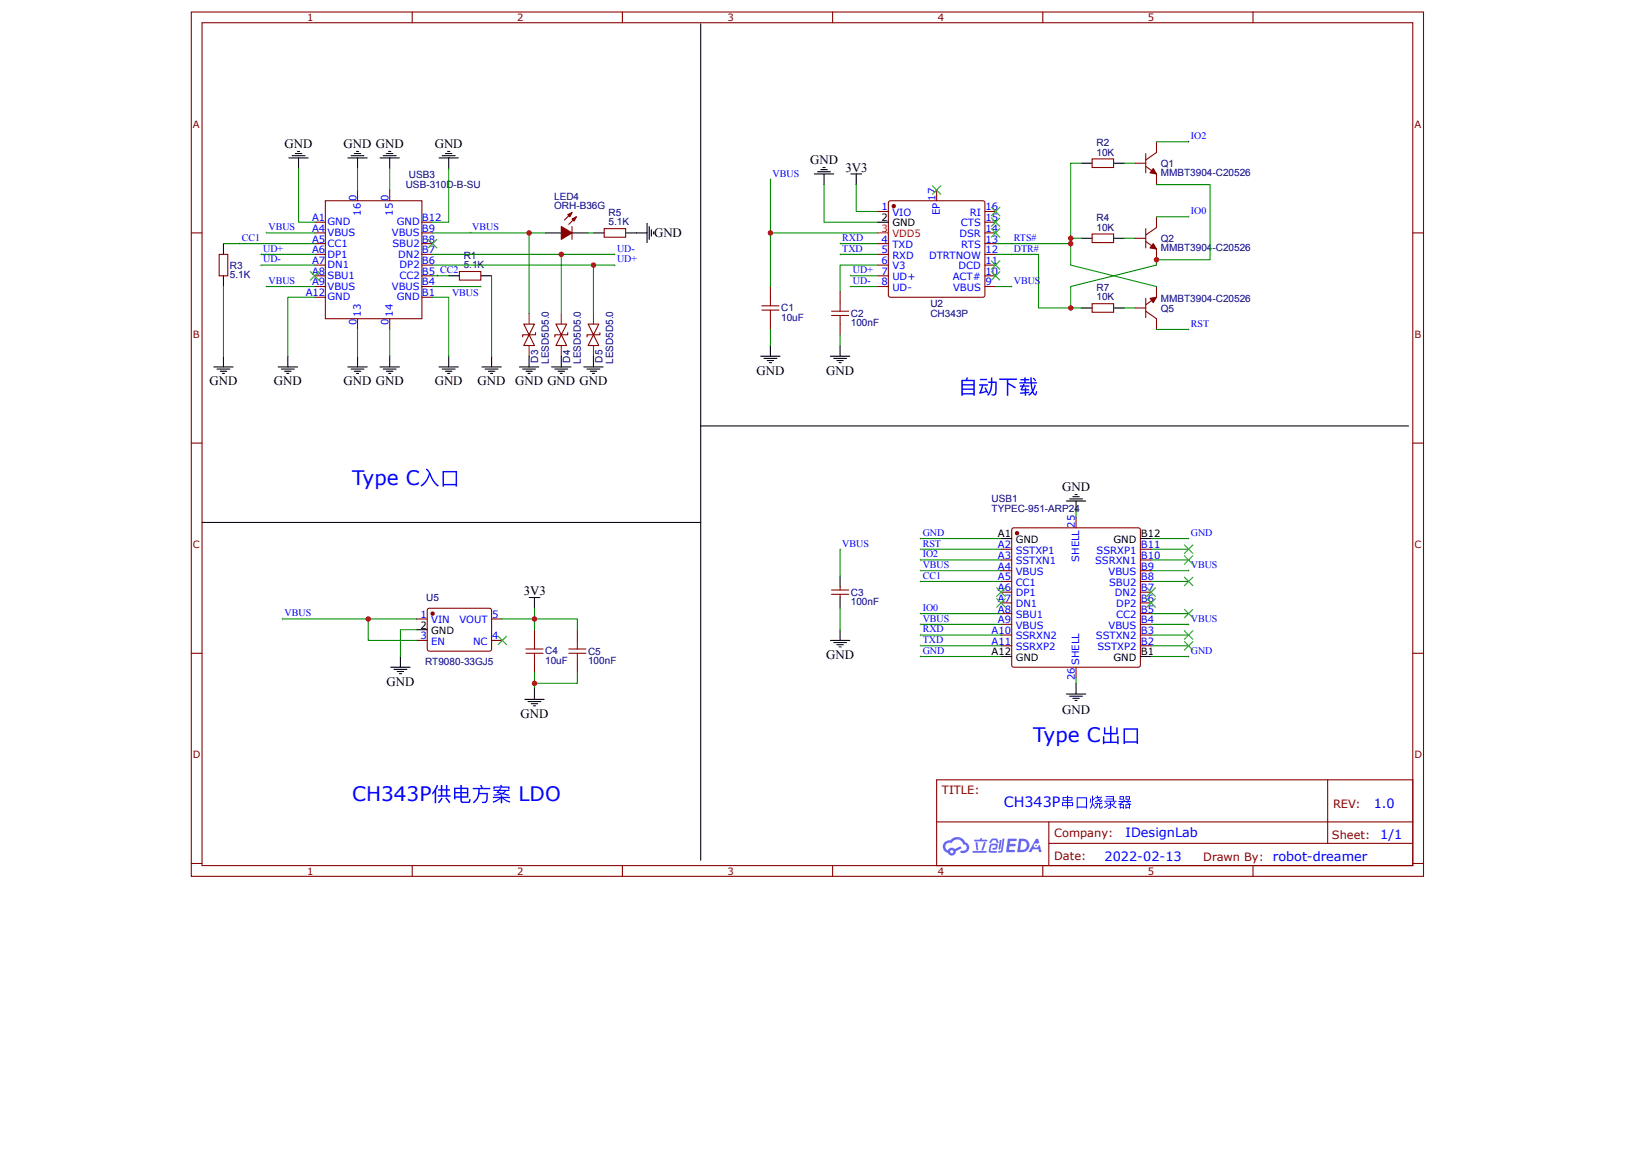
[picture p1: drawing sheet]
<svg xmlns="http://www.w3.org/2000/svg" width="297mm" height="210mm" viewBox="0 0 297 210" stroke-linecap="round" stroke-linejoin="round" font-family="sans-serif">
<g fill="none" stroke="#800" stroke-width=".2">
<path d="M34.9 2.2h224.7v157.6h-224.7zM36.8 4.1h220.8v153.7h-220.8zM75.2 2.2v1.9M113.5 2.2v1.9M151.8 2.2v1.9M190.1 2.2v1.9M228.5 2.2v1.9M34.9 42.5h1.9M257.6 42.5h2M34.9 80.8h1.9M257.6 80.8h2M34.9 119.1h1.9"/>
<path d="M257.6 119.1h2M34.9 157.5h1.9M75.2 157.8v2M113.5 157.8v2M151.8 157.8v2M170.8 142.2h86.8v15.6h-86.8zM170.8 149.9h86.7M190.1 157.8v2M191.2 153.8h66.3M191.2 149.9v7.8M228.5 157.8v2M242.1 142.2v11.6"/>
<path d="M257.6 157.5h2"/>
</g>
<g fill="#58f">
<path d="M183.8 152.9l1.5 .1 .1 .1-.2 .3h-1l-.1 .5h.9l.2 .2-.2 .2h-.9l-.1 .7h.9h.1v.3l-1.6 .1z"/>
<path d="M188.9 153h.4l.2 .7-.4 .2a.41 .41 0 0 0-.6 .1 .41 .41 0 0 0 .3 .6 .41 .41 0 0 0 .5-.4l.3-.1 .3 1.3h-.4l-.2-.5h-1l-.3 .5h-.5z"/>
<path d="M182.3 153.2h.4l-.3 1.6-.2 .1-.1-.1z"/>
<path d="M182.8 152.9h.4l-.3 2.2a.49 .49 0 0 1-.4 .4 .49 .49 0 0 1-.5-.2l.5-.2z"/>
<path d="M180.8 153l.3-.1h.7l.3 .8h-.4l-.2-.5-.5 .1a.45 .45 0 0 1-.6 .4v-.1z"/>
<path d="M180.6 153.9l1-.1a.6 .6 0 0 1 .3 .6 .6 .6 0 0 1-.5 .5h-.4l-.1-.1 .6-.2 .1-.4h-.8l-.2 1h1.1l.1 .2-.2 .1h-1l-.2-.1-.1-.3z"/>
<path d="M177.3 155.2h2.5l.1 .1-.1 .2h-2.4z"/>
<path d="M179.4 153.5l.4 .1a2.24 2.24 0 0 1-.7 1.5l-.1-.1z"/>
<path d="M177.9 153.6h.3l.2 1.3-.2 .2-.2-.1z"/>
<path d="M177.6 153.1h1.1l.1-.2 .3-.1-.1 .3h.9l.2 .2-.2 .1h-2.2z"/>
<path d="M185.8 152.9l-.3 2.5h.8a1.26 1.26 0 0 0 1.4-1.3 1.26 1.26 0 0 0-1.5-1.2zM186.2 153.4a.85 .85 0 0 1 1 .9 .85 .85 0 0 1-1.2 .7z"/>
<path d="M172.3 153.6a1.15 1.15 0 0 0 .5 1.9 .76 .76 0 0 0 .9 .5 .76 .76 0 0 0 .6-.8l1.1-.5-.3-.4-1 .5a.78 .78 0 0 0-1.3 .3 .74 .74 0 0 1-.3-1.1 .74 .74 0 0 1 1-.2 1.12 1.12 0 0 1 1.2-.7 1.12 1.12 0 0 1 1 .9 .6 .6 0 0 1 .5 .7 .6 .6 0 0 1-.8 .4l-.3 .2a1.01 1.01 0 0 0 1.5-.3 1.01 1.01 0 0 0-.6-1.4 1.66 1.66 0 0 0-2.8-.4l-.4 .1zM173.3 155.3a.29 .29 0 0 1 .5 0 .29 .29 0 0 1-.5 0z"/>
<circle cx="188.9" cy="154.2" r=".16"/>
</g>
<path d="M162.1 36.7l.3-.1h16.8l.3 .1 .1 .3v16.8l-.1 .3-.3 .1h-16.8l-.3-.1-.1-.3v-16.8z" fill="none" stroke="#800" stroke-width=".2"/>
<circle cx="163" cy="37.6" r=".29" fill="#800"/>
<g fill="none" stroke="#800" stroke-width=".2">
<path d="M160 38.6h2M170.8 34.7v1.9M179.6 38.6h1.9M140.5 52.3v1.9M140.5 58.1v2M160 44.4h2M160 46.4h2M160 48.3h2M160 50.3h2M160 52.3h2M179.6 44.4h1.9M179.6 46.4h1.9"/>
<path d="M179.6 48.3h1.9M179.6 50.3h1.9M179.6 52.3h1.9M179.6 42.5h1.9M179.6 40.5h1.9M207 56.2h1.9M208.9 56.7l2 1.4v2M208.9 54.4v3.5M210.9 52.3v1.9l-2 1.4"/>
<circle cx="163" cy="37.6" r=".29"/>
</g>
<path d="M160 40.5h2" fill="none" stroke="#000" stroke-width=".2"/>
<path d="M160 42.5h2" fill="none" stroke="#f00" stroke-width=".2"/>
<path d="M138.9 56.6h3.1M138.9 55.8h3.1M140.5 54.2v1.6M140.5 56.6v1.5" fill="none" stroke="#a00000" stroke-width=".2"/>
<path d="M209.7 54.4l1.2-.2-.6 1z" fill="#800"/>
<path d="M210.9 39.5v2l-2 1.4M207 43.5h1.9M208.9 44l2 1.4v2M208.9 41.7v3.5M209.7 54.4l1.2-.2-.6 1z" fill="none" stroke="#800" stroke-width=".2"/>
<path d="M210.3 44.4l.6 1-1.2-.2z" fill="#800"/>
<path d="M207 29.8h1.9M208.9 30.4l2 1.3v2M208.9 28v3.5M210.9 25.9v1.9l-2 1.4M210.3 44.4l.6 1-1.2-.2z" fill="none" stroke="#800" stroke-width=".2"/>
<path d="M210.3 30.7l.6 1-1.2-.2z" fill="#800"/>
<path d="M199.1 29h4v1.5h-4zM210.3 30.7l.6 1-1.2-.2zM153.2 53.2v2M153.2 59.1v2M199.1 55.4h4v1.5h-4zM199.1 42.7h4v1.5h-4zM184.6 96.4l.3-.2h22.7l.2 .2 .1 .2v24.7l-.1 .3-.2 .1h-22.7l-.3-.1-.1-.3v-24.7zM196.2 94.3v1.9M196.2 121.7v1.9" fill="none" stroke="#800" stroke-width=".2"/>
<g fill="none" stroke="#000" stroke-width=".2">
<path d="M148.5 31.7h3.5M149.1 31.3h2.3M149.7 30.9h1.1M150.1 30.5h.4M150.3 31.7v2M155.1 31.7h2M156.1 31.7v2M197.2 29.8h1.9M203.1 29.8h1.9M197.2 56.2h1.9M197.2 43.5h1.9M203.1 56.2h1.9"/>
<path d="M203.1 43.5h1.9M138.7 65h3.5M139.3 65.4h2.4M139.9 65.7h1.2M140.3 66.1h.4M140.5 63v2M151.4 65h3.5M152 65.4h2.4M152.6 65.7h1.2M153 66.1h.4M153.2 63v2"/>
</g>
<g fill="none" stroke="#080" stroke-width=".2">
<path d="M140.5 32.7v9.8h19.5M150.3 33.7v6.8h9.7M156.1 33.7v4.9h3.9M197.2 29.8h-2v13.7h2M205 29.8h2M210.9 33.7h9.8v13.7h-9.8v.9l-15.7 4v3.9M210.9 25.9h5.8M140.5 42.5v9.8M153.2 44.4h6.8M153.2 46.4h6.8M155.1 50.3h4.9M155.1 52.3h4.9"/>
<path d="M160 48.3h-6.8v4.9M181.5 46.4h7.9v9.8h7.8M181.5 44.4h13.7M195.2 43.5v4.8l15.7 4M205 56.2h2M205 43.5h2M140.5 60.1v2.9M153.2 61.1v1.9"/>
</g>
<g fill="#000">
<path d="M140.5 32.5v.4zM140.3 32.7h.4z"/>
<path d="M216.7 39.3v.4zM216.5 39.5h.4z"/>
<path d="M216.7 25.7v.3zM216.5 25.9h.4z"/>
<path d="M153.2 44.2v.4zM153 44.4h.4z"/>
<path d="M153.2 46.2v.4zM153 46.4h.4z"/>
<path d="M155.1 50.1v.4zM154.9 50.3h.4z"/>
<path d="M155.1 52.1v.3zM154.9 52.3h.4z"/>
<path d="M184.5 52.1v.3zM184.3 52.3h.4z"/>
<path d="M184.5 44.2v.4zM184.3 44.4h.4z"/>
<path d="M184.5 46.2v.4zM184.3 46.4h.4z"/>
<path d="M216.7 59.9v.4zM216.5 60.1h.4z"/>
</g>
<path d="M151.6 56.7h3.2M151.6 57.5h3.2M153.2 55.2v1.5M153.2 57.5v1.6" fill="none" stroke="#a00000" stroke-width=".2"/>
<circle cx="185.5" cy="97.2" r=".29" fill="#800"/>
<g fill="none" stroke="#800" stroke-width=".2">
<path d="M40 46.4h1.5v3.9h-1.5zM83.8 49.5h3.9v1.6h-3.9zM110.2 41.7h3.9v1.6h-3.9zM182.5 100.2h2M182.5 102.1h2M182.5 104.1h2M182.5 106h2M182.5 108h2M182.5 109.9h2M182.5 111.9h2M182.5 113.8h2M182.5 115.8h2"/>
<path d="M182.5 117.8h2M207.9 100.2h2M207.9 102.1h2M207.9 104.1h2M207.9 106h2M207.9 108h2M207.9 109.9h2M207.9 111.9h2M207.9 113.8h2M207.9 115.8h2M207.9 117.8h2"/>
<circle cx="185.5" cy="97.2" r=".29"/>
</g>
<path d="M40.7 44.4v2M40.7 50.3v2M81.8 50.3h2M87.7 50.3h1.9M99.4 42.5h2.9M104.3 42.5h2.9M108.2 42.5h2M114.1 42.5h1.9M182.5 98.2h2M207.9 98.2h2M182.5 119.7h2M207.9 119.7h2" fill="none" stroke="#000" stroke-width=".2"/>
<path d="M102.3 41.3l2 1.2-2 1.1z" fill="#800"/>
<path d="M104.3 38.8l-1.4 1.3M105.1 39.5l-1.4 1.4M102.3 41.3l2 1.2-2 1.1z" fill="none" stroke="#800" stroke-width=".2"/>
<path d="M104.3 39.9l.8-.4-.4 .8z" fill="#800"/>
<path d="M104.3 39.9l.8-.4-.4 .8z" fill="none" stroke="#800" stroke-width=".2"/>
<path d="M103.5 39.1l.8-.3-.4 .7z" fill="#800"/>
<g fill="none" stroke="#800" stroke-width=".2">
<path d="M59.3 36.6h17.6v21.5h-17.6zM65.2 34.7v1.9M71.1 34.7v1.9M103.5 39.1l.8-.3-.4 .7zM57.4 40.5h1.9M57.4 42.5h1.9M57.4 44.4h1.9M57.4 46.4h1.9M57.4 48.3h1.9M57.4 50.3h1.9M57.4 52.3h1.9M57.4 54.2h1.9"/>
<path d="M65.2 58.1v2M71.1 58.1v2M76.9 40.5h2M76.9 42.5h2M76.9 44.4h2M76.9 46.4h2M76.9 48.3h2M76.9 50.3h2M76.9 52.3h2M76.9 54.2h2M95.5 59.1h2l-1 2zM101.4 59.1h1.9l-1 2z"/>
<path d="M104.3 41.3v2.3M107.2 59.1h2l-1 2zM96.5 61.1l1 1.9h-2zM97.7 60.7v.4h-2.4v.3M102.3 61.1l1 1.9h-1.9zM103.5 60.7v.4h-2.3v.3M108.2 61.1l1 1.9h-2zM109.4 60.7v.4h-2.4v.3M78 111l.3-.1 11.2 .1 .1 .3v7.3l-.4 .1h-11.1l-.2-.4v-7zM151.6 108.4h3.2M151.6 107.6h3.2M153.2 107v.6"/>
<path d="M153.2 108.4v.6"/>
</g>
<g fill="none" stroke="#000" stroke-width=".2">
<path d="M127.8 4.3v152.6M52.7 28.8h3.5M53.3 28.4h2.3M53.9 28h1.1M54.2 27.6h.4M54.4 28.8v1.9M63.4 28.8h3.6M64 28.4h2.4M64.6 28h1.2M65 27.6h.4M65.2 28.8v1.9M69.3 28.8h3.5"/>
<path d="M69.9 28.4h2.3M70.5 28h1.1M70.9 27.6h.4M71.1 28.8v1.9M80.1 28.8h3.5M80.6 28.4h2.4M81.2 28h1.2M81.6 27.6h.4M81.8 28.8v1.9M116 42.5h2M118 40.7v3.5M118.4 41.3v2.3"/>
<path d="M118.8 41.9v1.2M119.2 42.3v.4M39 66.9h3.5M39.6 67.3h2.3M40.2 67.7h1.1M40.6 68.1h.3M40.7 65v1.9M50.7 66.9h3.5M51.3 67.3h2.4M51.9 67.7h1.2M52.3 68.1h.4M52.5 65v1.9"/>
<path d="M63.4 66.9h3.6M64 67.3h2.4M64.6 67.7h1.2M65 68.1h.4M65.2 65v1.9M69.3 66.9h3.5M69.9 67.3h2.3M70.5 67.7h1.1M70.9 68.1h.4M71.1 65v1.9M80.1 66.9h3.5M80.6 67.3h2.4"/>
<path d="M81.2 67.7h1.2M81.6 68.1h.4M81.8 65v1.9M87.9 66.9h3.5M88.5 67.3h2.3M89 67.7h1.2M89.4 68.1h.4M89.6 65v1.9M94.7 66.9h3.5M95.3 67.3h2.4M95.9 67.7h1.2M96.3 68.1h.4"/>
<path d="M96.5 65v1.9M100.6 66.9h3.5M101.2 67.3h2.3M101.8 67.7h1.1M102.2 68.1h.3M102.3 65v1.9M106.5 66.9h3.5M107 67.3h2.4M107.6 67.7h1.2M108 68.1h.4M108.2 65v1.9M127.8 77.7h129"/>
<path d="M194.4 91.4h3.6M195 91h2.4M195.6 90.6h1.2M196 90.2h.4M196.2 91.4v1.9M151.4 116.8h3.5M152 117.2h2.4M152.6 117.6h1.2M153 118h.4M153.2 105v2M153.2 109v1.9M153.2 114.8v2"/>
<path d="M194.4 126.6h3.6M195 127h2.4M195.6 127.3h1.2M196 127.7h.4M196.2 124.6v2"/>
</g>
<g fill="none" stroke="#080" stroke-width=".2">
<path d="M54.4 30.7v9.8h3M65.2 30.7v4M71.1 30.7v4M81.8 30.7v9.8h-2.9M210.9 39.5h5.8M40.7 44.4h16.7M40.7 52.3v12.7M47.6 46.4h9.8M47.6 48.3h9.8M48.6 42.5h8.8M48.6 52.3h8.8M57.4 54.2h-4.9v10.8"/>
<path d="M78.9 54.2h2.9v10.8M78.9 48.3h33.2M78.9 50.3h2.9M78.9 46.4h33.2M78.9 42.5h20.5M78.9 52.3h8.8M89.6 50.3v14.7M96.5 42.5v14.6M102.3 46.4v10.7M107.2 42.5h1M108.2 48.3v8.8M181.5 52.3h3"/>
<path d="M65.2 60.1v4.9M71.1 60.1v4.9M210.9 60.1h5.8M167.9 98.2h14.6M196.2 93.3v1M209.9 98.2h6.8M153.2 100.2v4.8M153.2 110.9v3.9M167.9 100.2h14.6M167.9 102.1h14.6M167.9 104.1h14.6M167.9 106h14.6"/>
<path d="M167.9 111.9h14.6M167.9 113.8h14.6M167.9 115.8h14.6M167.9 117.8h14.6M167.9 119.7h14.6M209.9 100.2h6.8M209.9 102.1h6.8M209.9 104.1h6.8M209.9 106h6.8M209.9 111.9h6.8M209.9 113.8h6.8M209.9 115.8h6.8"/>
<path d="M209.9 117.8h6.8M209.9 119.7h6.8M196.2 123.6v1"/>
</g>
<g fill="#000">
<path d="M43.7 44.2v.4zM43.5 44.4h.4z"/>
<path d="M47.6 48.1v.4zM47.4 48.3h.4z"/>
<path d="M47.6 46.2v.4zM47.4 46.4h.4z"/>
<path d="M48.6 52.1v.3zM48.4 52.3h.4z"/>
<path d="M48.6 42.3v.4zM48.4 42.5h.4z"/>
<path d="M56.6 49.5l1.6 1.6zM58.2 49.5l-1.6 1.6z"/>
<path d="M78.1 43.6l1.6 1.6zM79.7 43.6l-1.6 1.6z"/>
<path d="M79.9 50.1v.4zM79.7 50.3h.4z"/>
<path d="M85.7 42.3v.4zM85.5 42.5h.4z"/>
<path d="M87.7 52.1v.3zM87.5 52.3h.4z"/>
<path d="M112.1 48.1v.4zM111.9 48.3h.4z"/>
<path d="M112.1 46.2v.4zM111.9 46.4h.4z"/>
<path d="M153.2 100v.4zM153 100.2h.4z"/>
<path d="M167.9 98v.4zM167.7 98.2h.4z"/>
<path d="M167.9 100v.4zM167.7 100.2h.4z"/>
<path d="M216.7 98v.4zM216.5 98.2h.4z"/>
<path d="M167.9 101.9v.4zM167.7 102.1h.4z"/>
<path d="M167.9 103.9v.4zM167.7 104.1h.4z"/>
<path d="M167.9 105.8v.4zM167.7 106h.4z"/>
<path d="M167.9 111.7v.4zM167.7 111.9h.4z"/>
<path d="M167.9 113.7v.3zM167.7 113.8h.4z"/>
<path d="M167.9 115.6v.4zM167.7 115.8h.4z"/>
<path d="M167.9 117.6v.4zM167.7 117.8h.4z"/>
<path d="M167.9 119.5v.4zM167.7 119.7h.4z"/>
<path d="M216.7 103.9v.4zM216.5 104.1h.4z"/>
<path d="M216.7 113.7v.3zM216.5 113.8h.4z"/>
<path d="M216.7 119.5v.4zM216.5 119.7h.4z"/>
</g>
<path d="M56.6 49.5l1.6 1.6M58.2 49.5l-1.6 1.6M78.1 43.6l1.6 1.6M79.7 43.6l-1.6 1.6" fill="none" stroke="#3c3" stroke-width=".2"/>
<path d="M96.5 57.1v2M102.3 57.1v2M108.2 57.1v2M96.5 63v2M102.3 63v2M108.2 63v2" fill="none" stroke="#8d2323" stroke-width=".2"/>
<circle cx="78.9" cy="111.9" r=".29" fill="#800"/>
<g fill="none" stroke="#800" stroke-width=".2">
<path d="M75.9 112.9h2M75.9 116.8h2M89.6 112.9h2M89.6 116.8h2M97.5 114.8v2M105.3 114.8v2M97.5 120.7v1.9M105.3 120.7v1.9"/>
<circle cx="78.9" cy="111.9" r=".29"/>
</g>
<g fill="none" stroke="#000" stroke-width=".2">
<path d="M36.8 95.3h91M73 119.7v2M75.9 114.8h2M96.5 109h1.9M97.5 109v1.9M71.3 121.7h3.5M71.8 122.1h2.4M72.4 122.5h1.2M72.8 122.8h.4M95.7 127.5h3.5M96.3 127.9h2.3M96.9 128.3h1.1"/>
<path d="M97.3 128.7h.4M97.5 125.6v1.9"/>
</g>
<g fill="#000">
<path d="M170 33.9l1.6 1.5zM171.6 33.9l-1.6 1.5z"/>
<path d="M180.8 37.8l1.5 1.5zM182.3 37.8l-1.5 1.5z"/>
<path d="M180.8 39.7l1.5 1.6zM182.3 39.7l-1.5 1.6z"/>
<path d="M180.8 41.7l1.5 1.6zM182.3 41.7l-1.5 1.6z"/>
<path d="M180.8 47.6l1.5 1.5zM182.3 47.6l-1.5 1.5z"/>
<path d="M180.8 49.5l1.5 1.6zM182.3 49.5l-1.5 1.6z"/>
<path d="M216 99.4l1.5 1.5zM217.5 99.4l-1.5 1.5z"/>
<path d="M51.5 112.7v.4zM51.3 112.9h.4z"/>
<path d="M90.8 116l1.6 1.6zM92.4 116l-1.6 1.6z"/>
<path d="M181.7 107.2l1.6 1.6zM183.3 107.2l-1.6 1.6z"/>
<path d="M181.7 109.2l1.6 1.5zM183.3 109.2l-1.6 1.5z"/>
<path d="M209.1 107.2l1.6 1.6zM210.7 107.2l-1.6 1.6z"/>
<path d="M209.1 109.2l1.6 1.5zM210.7 109.2l-1.6 1.5z"/>
<path d="M216 101.3l1.5 1.6zM217.5 101.3l-1.5 1.6z"/>
<path d="M216 105.2l1.5 1.6zM217.5 105.2l-1.5 1.6z"/>
<path d="M216 115l1.5 1.6zM217.5 115l-1.5 1.6z"/>
<path d="M216 117l1.5 1.5zM217.5 117l-1.5 1.5z"/>
<path d="M216 111.1l1.5 1.6zM217.5 111.1l-1.5 1.6z"/>
</g>
<path d="M51.5 112.9h24.4M67.1 112.9v3.9h8.8M75.9 114.8h-2.9v4.9M91.6 112.9h13.7v1.9M97.5 110.9v3.9M97.5 122.6v2h7.8v-2M97.5 124.6v1" fill="none" stroke="#080" stroke-width=".2"/>
<path d="M95.9 119.1h3.1M95.9 118.3h3.1M97.5 116.8v1.5M97.5 119.1v1.6M103.7 119.1h3.1M103.7 118.3h3.1M105.3 116.8v1.5M105.3 119.1v1.6" fill="none" stroke="#a00000" stroke-width=".2"/>
<g fill="none" stroke="#3c3" stroke-width=".2">
<path d="M170 33.9l1.6 1.5M171.6 33.9l-1.6 1.5M180.8 37.8l1.5 1.5M180.8 39.7l1.5 1.6M182.3 37.8l-1.5 1.5M182.3 39.7l-1.5 1.6M180.8 41.7l1.5 1.6M180.8 47.6l1.5 1.5M180.8 49.5l1.5 1.6M182.3 41.7l-1.5 1.6M182.3 47.6l-1.5 1.5M182.3 49.5l-1.5 1.6"/>
<path d="M216 99.4l1.5 1.5M217.5 99.4l-1.5 1.5M90.8 116l1.6 1.6M92.4 116l-1.6 1.6M181.7 107.2l1.6 1.6M181.7 109.2l1.6 1.5M183.3 107.2l-1.6 1.6M183.3 109.2l-1.6 1.5M209.1 107.2l1.6 1.6M209.1 109.2l1.6 1.5M210.7 107.2l-1.6 1.6M210.7 109.2l-1.6 1.5"/>
<path d="M216 101.3l1.5 1.6M216 105.2l1.5 1.6M216 115l1.5 1.6M216 117l1.5 1.5M216 111.1l1.5 1.6M217.5 101.3l-1.5 1.6M217.5 105.2l-1.5 1.6M217.5 115l-1.5 1.6M217.5 117l-1.5 1.5M217.5 111.1l-1.5 1.6"/>
</g>
<g fill="#c00">
<circle cx="210.9" cy="47.4" r=".49"/>
<circle cx="195.2" cy="43.5" r=".49"/>
<circle cx="195.2" cy="56.2" r=".49"/>
<circle cx="195.2" cy="44.4" r=".49"/>
<circle cx="140.5" cy="42.5" r=".49"/>
<circle cx="108.2" cy="48.3" r=".49"/>
<circle cx="102.3" cy="46.4" r=".49"/>
<circle cx="96.5" cy="42.5" r=".49"/>
<circle cx="67.1" cy="112.9" r=".49"/>
<circle cx="97.5" cy="112.9" r=".49"/>
<circle cx="97.5" cy="124.6" r=".49"/>
</g>
<g font-size="3.6" fill="#00f">
<text x="174.7" y="71.8">自 动下载</text>
<text x="64.2" y="88.4">Type C入口</text>
<text x="188.4" y="135.4">Type C出口</text>
<text x="64.2" y="146.1">CH343P供电方案 LDO</text>
</g>
<text font-size="2.6" fill="#00f" x="183" y="147.2">CH343P串口 烧录器</text>
<g font-size="2.3">
<text x="51.9" y="27">GND</text>
<text x="62.7" y="27">GND GND</text>
<text x="79.3" y="27">GND</text>
<text x="147.7" y="30">GND</text>
<text x="154.2" y="31.3">3V3</text>
<text x="119.3" y="43.3">GND</text>
<text x="38.2" y="70.3">GND</text>
<text x="49.9" y="70.3">GND</text>
<text x="62.7" y="70.3">GND GND</text>
<text x="79.3" y="70.3">GND</text>
<text x="87.1" y="70.3">GND</text>
<text x="93.9" y="70.3">GND GND GND</text>
<text x="137.9" y="68.3">GND</text>
<text x="150.6" y="68.3">GND</text>
<text x="193.7" y="89.6">GND</text>
<text x="95.5" y="108.6">3V3</text>
<text x="70.5" y="125">GND</text>
<text x="150.6" y="120.2">GND</text>
<text x="94.9" y="130.9">GND</text>
<text x="193.7" y="130.3">GND</text>
</g>
<g font-size="2.3" fill="#00f">
<text x="250.5" y="147.3">1.0</text>
<text x="205.3" y="152.6">IDesignLab</text>
<text x="251.7" y="153.1">1/1</text>
<text x="201.4" y="157">2022-02-13</text>
<text x="232.1" y="156.9">robot-dreamer</text>
</g>
<g font-size="2.1" fill="#800">
<text x="171.8" y="144.7">TITLE:</text>
<text x="243.1" y="147.3">REV:</text>
<text x="192.2" y="152.6">Company:</text>
<text x="242.9" y="153">Sheet:</text>
<text x="192.2" y="156.9">Date:</text>
<text x="219.4" y="156.9">Drawn By:</text>
</g>
<g font-size="1.8" fill="#800">
<text x="56" y="3.9">1</text>
<text x="94.3" y="3.9">2</text>
<text x="132.7" y="3.9">3</text>
<text x="171" y="3.9">4</text>
<text x="209.3" y="3.9">5</text>
<text x="35.2" y="23.3">A</text>
<text x="257.9" y="23.3">A</text>
<text x="35.2" y="61.6">B</text>
<text x="257.9" y="61.6">B</text>
<text x="35.2" y="100">C</text>
<text x="257.9" y="100">C</text>
<text x="35.2" y="138.3">D</text>
<text x="257.9" y="138.3">D</text>
<text x="56" y="159.5">1</text>
<text x="94.3" y="159.5">2</text>
<text x="132.7" y="159.5">3</text>
<text x="171" y="159.5">4</text>
<text x="209.3" y="159.5">5</text>
</g>
<g font-size="1.8" fill="#000080">
<text x="199.9" y="28.4">10K</text>
<text x="199.9" y="26.6">R2</text>
<text x="74" y="34.3">USB-310D-B-SU</text>
<text x="74.5" y="32.4">USB3</text>
<text x="211.7" y="32.1">MMBT3904-C20526</text>
<text x="211.7" y="30.4">Q1</text>
<text x="101" y="38.2">ORH-B36G</text>
<text x="101" y="36.4">LED4</text>
<text x="111" y="41.1">5.1K</text>
<text x="111" y="39.3">R5</text>
<text x="199.9" y="40.3">R4</text>
<text x="84.6" y="47.2">R1</text>
<text x="199.9" y="42.1">10K</text>
<text x="211.7" y="45.8">MMBT3904</text>
<text x="211.7" y="44.1">Q2</text>
<text x="221.1" y="45.8">-C20526</text>
<text x="41.9" y="50.7">5.1K</text>
<text x="41.9" y="49">R3</text>
<text x="84.6" y="48.9">5.1K</text>
<text x="199.9" y="53">R7</text>
<text x="142.4" y="58.6">10uF</text>
<text x="142.4" y="56.8">C1</text>
<text x="155.1" y="59.5">100nF</text>
<text x="155.1" y="57.8">C2</text>
<text x="169.7" y="57.8">CH343P</text>
<text x="169.7" y="55.9">U2</text>
<text x="199.9" y="54.8">10K</text>
<text x="211.7" y="55.1">MMBT3904-C20526</text>
<text x="211.7" y="56.9">Q5</text>
<text x="98.1" y="66.1" transform="rotate(-90 98.1 66.1)">D3</text>
<text x="100.1" y="66.3" transform="rotate(-90 100.1 66.3)">LESD5D5.0</text>
<text x="104" y="66.1" transform="rotate(-90 104 66.1)">D4</text>
<text x="105.9" y="66.3" transform="rotate(-90 105.9 66.3)">LESD5D5.0</text>
<text x="109.8" y="66.1" transform="rotate(-90 109.8 66.1)">D5</text>
<text x="111.8" y="66.3" transform="rotate(-90 111.8 66.3)">LESD5D5.0</text>
<text x="180.8" y="93.3">TYPEC-951-ARP24</text>
<text x="180.8" y="91.6">USB1</text>
<text x="77.7" y="109.6">U5</text>
<text x="155.1" y="110.4">100nF</text>
<text x="155.1" y="108.6">C3</text>
<text x="99.4" y="119.3">C4</text>
<text x="107.2" y="119.4">C5</text>
<text x="77.5" y="121.3">RT9080-33GJ5</text>
<text x="99.4" y="121.1">10uF</text>
<text x="107.2" y="121.1">100nF</text>
</g>
<g font-size="1.8" fill="#00f">
<text x="217.1" y="25.4">IO2</text>
<text x="140.9" y="32.2">VBUS</text>
<text x="49" y="42">VBUS</text>
<text x="56.9" y="40.3">A1</text>
<text x="59.7" y="41.1">GND</text>
<text x="65" y="36.6" transform="rotate(-90 65 36.6)">0</text>
<text x="65.8" y="39.3" transform="rotate(-90 65.8 39.3)">16</text>
<text x="70.9" y="36.6" transform="rotate(-90 70.9 36.6)">0</text>
<text x="71.6" y="39.3" transform="rotate(-90 71.6 39.3)">15</text>
<text x="72.3" y="41.1">GND</text>
<text x="76.9" y="40.3">B12</text>
<text x="86.1" y="42">VBUS</text>
<text x="160.7" y="38.4">1</text>
<text x="162.7" y="39.3">VIO</text>
<text x="170.6" y="36.6" transform="rotate(-90 170.6 36.6)">17</text>
<text x="171.4" y="39.3" transform="rotate(-90 171.4 39.3)">EP</text>
<text x="175.2" y="41.3">CTS</text>
<text x="176.8" y="39.3">RI</text>
<text x="179.7" y="40.3">15</text>
<text x="179.7" y="38.4">16</text>
<text x="217.1" y="39.1">IO0</text>
<text x="44.1" y="43.9">CC1</text>
<text x="48" y="47.9">UD-</text>
<text x="48" y="45.9">UD+</text>
<text x="56.9" y="46.2">A6</text>
<text x="56.9" y="44.2">A5</text>
<text x="56.9" y="42.3">A4</text>
<text x="59.7" y="47">DP1</text>
<text x="59.7" y="45">CC1</text>
<text x="59.7" y="43.1">VBUS</text>
<text x="71.5" y="43.1">VBUS</text>
<text x="71.5" y="45">SBU2</text>
<text x="72.6" y="47">DN2</text>
<text x="76.9" y="42.3">B9</text>
<text x="76.9" y="44.2">B8</text>
<text x="76.9" y="46.2">B7</text>
<text x="112.5" y="47.9">UD+</text>
<text x="112.5" y="45.9">UD-</text>
<text x="153.6" y="43.9">RXD</text>
<text x="153.6" y="45.9">TXD</text>
<text x="160.7" y="44.2">4</text>
<text x="160.7" y="46.2">5</text>
<text x="162.7" y="45.2">TXD</text>
<text x="162.7" y="47.2">RXD</text>
<text x="169.4" y="47.2">DTRTNOW</text>
<text x="174.9" y="43.3">DSR</text>
<text x="175.3" y="45.2">RTS</text>
<text x="179.7" y="46.2">12</text>
<text x="179.7" y="44.2">13</text>
<text x="179.7" y="42.3">14</text>
<text x="184.9" y="43.9">RTS#</text>
<text x="184.9" y="45.9">DTR#</text>
<text x="49" y="51.8">VBUS</text>
<text x="56.9" y="52.1">A9</text>
<text x="56.9" y="50.1">A8</text>
<text x="56.9" y="48.1">A7</text>
<text x="59.7" y="52.8">VBUS</text>
<text x="59.7" y="50.9">SBU1</text>
<text x="59.7" y="48.9">DN1</text>
<text x="71.5" y="52.8">VBUS</text>
<text x="72.8" y="50.9">CC2</text>
<text x="72.9" y="48.9">DP2</text>
<text x="76.9" y="48.1">B6</text>
<text x="76.9" y="50.1">B5 CC2</text>
<text x="76.9" y="52.1">B4</text>
<text x="82.4" y="54">VBUS</text>
<text x="155.5" y="49.8">UD+</text>
<text x="155.5" y="51.8">UD-</text>
<text x="160.7" y="48.1">6</text>
<text x="160.7" y="50.1">7</text>
<text x="160.7" y="52.1">8</text>
<text x="162.7" y="49.1">V3</text>
<text x="162.7" y="51.1">UD+</text>
<text x="162.7" y="53">UD-</text>
<text x="173.7" y="51.1">ACT#</text>
<text x="173.8" y="53">VBUS</text>
<text x="174.8" y="49.1">DCD</text>
<text x="179.7" y="52.1">9</text>
<text x="179.7" y="50.1">10</text>
<text x="179.7" y="48.1">11</text>
<text x="184.9" y="51.8">VBUS</text>
<text x="55.8" y="54">A12</text>
<text x="59.7" y="54.8">GND</text>
<text x="65" y="59.3" transform="rotate(-90 65 59.3)">0</text>
<text x="65.8" y="57.7" transform="rotate(-90 65.8 57.7)">13</text>
<text x="70.9" y="59.3" transform="rotate(-90 70.9 59.3)">0</text>
<text x="71.6" y="57.7" transform="rotate(-90 71.6 57.7)">14</text>
<text x="72.3" y="54.8">GND</text>
<text x="76.9" y="54">B1</text>
<text x="217.1" y="59.6">RST</text>
<text x="153.6" y="99.7">VBUS</text>
<text x="168.2" y="97.7">GND</text>
<text x="168.2" y="99.7">RST</text>
<text x="168.2" y="101.6">IO2</text>
<text x="182" y="100">A2</text>
<text x="182" y="101.9">A3</text>
<text x="185.2" y="100.9">SSTXP1</text>
<text x="196" y="96.2" transform="rotate(-90 196 96.2)">25</text>
<text x="200" y="100.9">SSRXP1</text>
<text x="208" y="101.9">B10</text>
<text x="208" y="100">B11</text>
<text x="217.1" y="97.7">GND</text>
<text x="168.2" y="103.6">VBUS</text>
<text x="168.2" y="105.5">CC1</text>
<text x="182" y="103.9">A4</text>
<text x="182" y="105.8">A5</text>
<text x="182" y="107.8">A6</text>
<text x="185.2" y="102.9">SSTXN1</text>
<text x="185.2" y="104.9">VBUS</text>
<text x="185.2" y="106.8">CC1</text>
<text x="196.8" y="102.4" transform="rotate(-90 196.8 102.4)">SHELL</text>
<text x="199.7" y="102.9">SSRXN1</text>
<text x="202.1" y="104.9">VBUS</text>
<text x="202.2" y="106.8">SBU2</text>
<text x="208" y="107.8">B7</text>
<text x="208" y="105.8">B8</text>
<text x="208" y="103.9">B9</text>
<text x="217.1" y="103.6">VBUS</text>
<text x="51.9" y="112.4">VBUS</text>
<text x="76.6" y="112.7">1</text>
<text x="78.6" y="113.7">VIN</text>
<text x="83.8" y="113.7">VOUT</text>
<text x="89.7" y="112.7">5</text>
<text x="168.2" y="111.4">IO0</text>
<text x="168.2" y="113.4">VBUS</text>
<text x="182" y="109.7">A7</text>
<text x="182" y="111.7">A8</text>
<text x="182" y="113.7">A9</text>
<text x="185.2" y="108.8">DP1</text>
<text x="185.2" y="110.7">DN1</text>
<text x="185.2" y="112.7">SBU1</text>
<text x="203.3" y="108.8">DN2</text>
<text x="203.5" y="112.7">CC2</text>
<text x="203.6" y="110.7">DP2</text>
<text x="208" y="113.7">B4</text>
<text x="208" y="111.7">B5</text>
<text x="208" y="109.7">B6</text>
<text x="217.1" y="113.4">VBUS</text>
<text x="76.6" y="116.6">3</text>
<text x="78.6" y="117.6">EN</text>
<text x="86.3" y="117.6">NC</text>
<text x="89.7" y="116.6">4</text>
<text x="168.2" y="115.3">RXD</text>
<text x="168.2" y="117.3">TXD</text>
<text x="168.2" y="119.2">GND</text>
<text x="180.8" y="115.6">A10</text>
<text x="180.8" y="117.6">A11</text>
<text x="185.2" y="114.6">VBUS</text>
<text x="185.2" y="116.6">SSRXN2</text>
<text x="185.2" y="118.5">SSRXP2</text>
<text x="199.8" y="116.6">SSTXN2</text>
<text x="200.1" y="118.5">SSTXP2</text>
<text x="202.1" y="114.6">VBUS</text>
<text x="208" y="117.6">B2</text>
<text x="208" y="115.6">B3</text>
<text x="217.1" y="119.2">GND</text>
<text x="196" y="124" transform="rotate(-90 196 124)">26</text>
<text x="196.8" y="121.3" transform="rotate(-90 196.8 121.3)">SHELL</text>
</g>
<g font-size="1.8">
<text x="160.7" y="40.3">2</text>
<text x="162.7" y="41.3">GND</text>
<text x="182" y="98">A1</text>
<text x="185.2" y="99">GND</text>
<text x="203" y="99">GND</text>
<text x="208" y="98">B12</text>
<text x="76.6" y="114.6">2</text>
<text x="78.6" y="115.6">GND</text>
<text x="180.8" y="119.5">A12</text>
<text x="208" y="119.5">B1</text>
<text x="185.2" y="120.5">GND</text>
<text x="203" y="120.5">GND</text>
</g>
<g font-size="1.8" fill="#f00">
<text x="160.7" y="42.3">3</text>
<text x="162.7" y="43.3">VDD5</text>
</g>
</svg>
